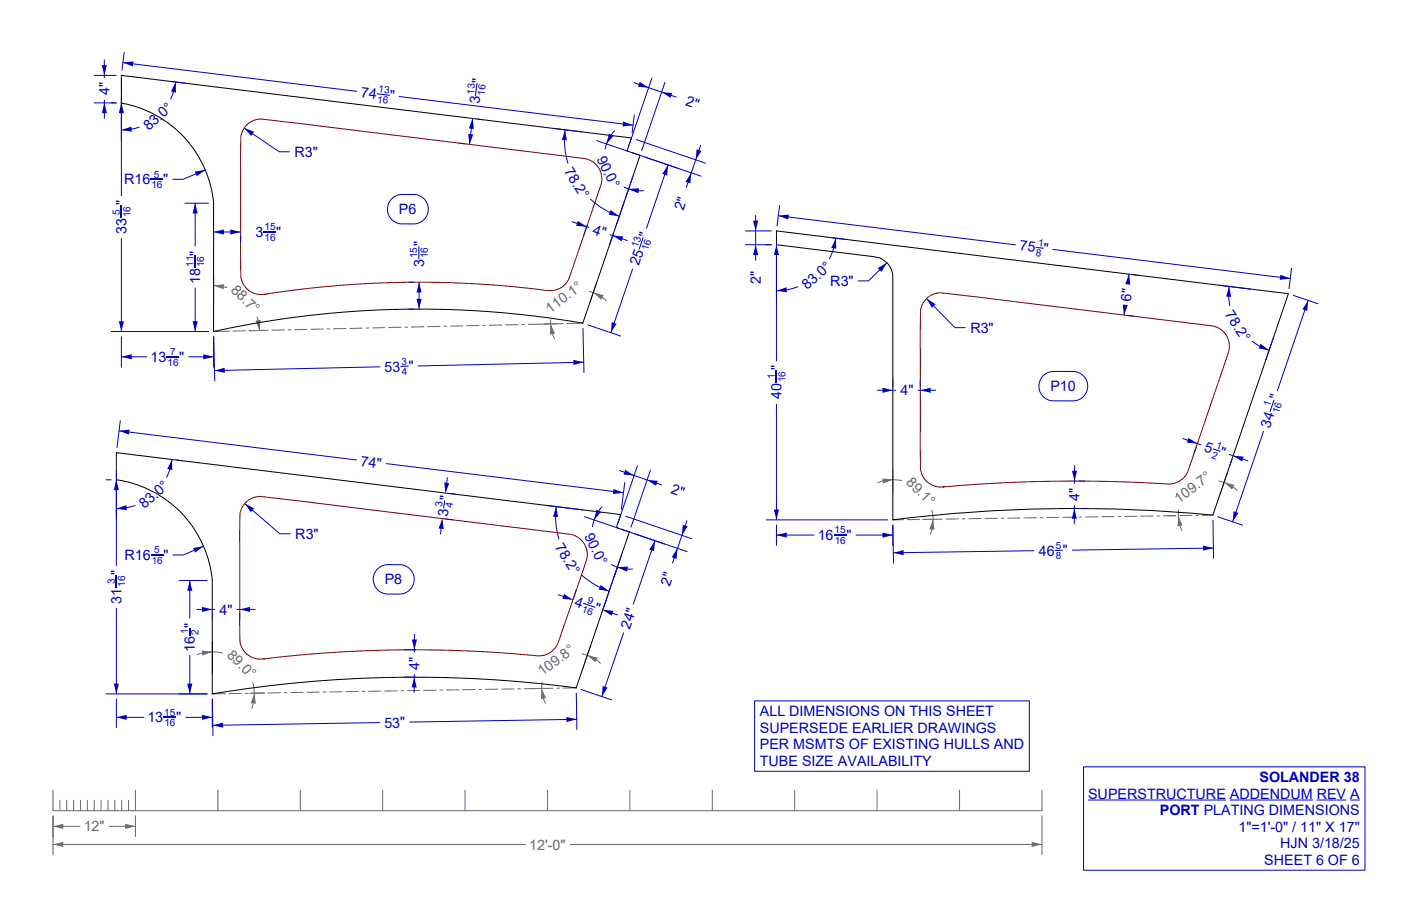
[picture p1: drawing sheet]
<svg xmlns="http://www.w3.org/2000/svg" width="432mm" height="279mm" viewBox="0 0 432 279" stroke-linecap="round" stroke-linejoin="round" font-family="sans-serif">
<!-- layer: Make2D -->
<g fill="none" stroke="#696969" stroke-width=".31">
<path d="M166.7 100h-4M171.7 99.8l-4 .1M173.7 99.8h-1M179.6 99.7l-4.9 .1M70.7 102.1l-4.9 .1M75.7 102l-4 .1M77.7 102h-1M82.7 101.9h-4M87.7 101.7l-4 .1M89.7 101.7h-1M94.7 101.6l-4 .1M99.7 101.5l-4 .1"/>
<path d="M101.7 101.4h-1M106.7 101.3l-4 .1M111.7 101.2l-4 .1M113.7 101.2h-1M118.7 101l-4 .1M123.7 100.9l-4 .1M125.7 100.9h-1M130.7 100.8l-4 .1M135.7 100.7h-4M137.7 100.6h-1M142.7 100.5l-4 .1M147.7 100.4l-4 .1"/>
<path d="M149.7 100.3l-1 .1M154.7 100.2l-4 .1M159.7 100.1l-4 .1M161.7 100.1h-1M297.5 160h-1M302.5 159.9l-4 .1M307.5 159.8l-4 .1M309.5 159.8h-1M314.5 159.7l-4 .1M319.5 159.7h-4M321.5 159.6h-1M326.5 159.6h-4"/>
<path d="M331.5 159.5h-4M333.5 159.5h-1M338.5 159.4h-4M343.5 159.3l-4 .1M345.5 159.3h-1M350.5 159.2l-4 .1M355.5 159.1l-4 .1M357.5 159.1h-1M362.5 159l-4 .1M367.5 159h-4M369.5 158.9h-1M373.8 158.9h-3.3"/>
<path d="M278.5 160.3h-3.3M283.5 160.2l-4 .1M285.5 160.2h-1M290.5 160.1l-4 .1M295.5 160l-4 .1M69.5 213.9l-4.1 .1M74.5 213.8l-4 .1M76.5 213.8h-1M81.5 213.7l-4 .1M86.5 213.6l-4 .1M88.5 213.6h-1M93.5 213.5l-4 .1"/>
<path d="M98.5 213.4l-4 .1M100.5 213.4h-1M105.5 213.3l-4 .1M110.5 213.2l-4 .1M112.5 213.2h-1M117.5 213.1l-4 .1M122.5 213l-4 .1M124.5 213h-1M129.5 212.9l-4 .1M134.5 212.8l-4 .1M136.5 212.8h-1M141.5 212.7l-4 .1"/>
<path d="M146.5 212.6l-4 .1M148.5 212.6h-1M153.5 212.5l-4 .1M158.5 212.4l-4 .1M160.5 212.4h-1M165.5 212.3l-4 .1M170.5 212.2l-4 .1M172.5 212.2h-1M177.6 212.1l-4.1 .1"/>
</g>
<g fill="#696969">
<path d="M78.4 213.8l.5 3.2-1.6-.2z"/>
<path d="M62.2 200.6l3.2 .4-3 1.2z"/>
</g>
<path d="M65.4 197.8v10.1M68.6 201.4a13 13 0 0 0-7.8 .5M77.9 210.5a13 13 0 0 1-.3 7.9M81.6 213.7l-4.7 .1" fill="none" stroke="#696969" stroke-width=".31"/>
<g fill="#696969">
<path d="M377.3 148.8l3.1 .7-.7 1.4z"/>
<path d="M363.2 159l1.3 3-1.6 .3z"/>
</g>
<path d="M362.3 159l-2.3 .1M363.3 157.2a10.7 10.7 0 0 0 1 6.4M375.7 148.4a10.7 10.7 0 0 1 5.6 2.8M378.3 145.8l-2.2 6.5" fill="none" stroke="#696969" stroke-width=".31"/>
<g fill="#696969">
<path d="M287.6 160.1l.4 3.3-1.6-.2z"/>
<path d="M271.9 147.5l3.3 .4-3.1 1.2z"/>
</g>
<path d="M275.2 144.8v7.1M277.9 148.2a12.4 12.4 0 0 0-7.4 .6M287.2 157.3a12.4 12.4 0 0 1-.5 7.5M286.7 160.2h-2.3" fill="none" stroke="#696969" stroke-width=".31"/>
<g fill="#696969">
<path d="M78.8 98.9l1.5-.2-.3 3.2z"/>
<path d="M65.8 88.1l3.3-.4-.2 1.5z"/>
</g>
<path d="M65.8 88.1l4.1 .6M65.8 84.9v9.3M79.3 97.8l.7 4.1M81.2 101.9l-4.4 .1" fill="none" stroke="#696969" stroke-width=".31"/>
<g fill="#696969">
<path d="M181 202.1l3.2 .7-.7 1.4z"/>
<path d="M167 212.3l1.3 3-1.6 .3z"/>
</g>
<path d="M182 199.1l-2.6 7.8M166.8 212.3l-3 .1M167.1 210.5a10.7 10.7 0 0 0 1 6.4M179.4 201.7a10.7 10.7 0 0 1 5.6 2.8" fill="none" stroke="#696969" stroke-width=".31"/>
<g fill="#696969">
<path d="M182.8 90.2l3.2 .8-.7 1.4z"/>
<path d="M169.7 99.9l1.3 3-1.5 .3z"/>
</g>
<path d="M169.7 98.6a10 10 0 0 0 1.2 5.8M172.8 99.8l-6.3 .2M181.6 89.9a10 10 0 0 1 5.2 2.9M183.9 87.2l-2 5.9" fill="none" stroke="#696969" stroke-width=".31"/>
<path d="M37.4 23.2v8.5a34.7 34.7 0 0 1 28.4 31v39.5l10.3-2 9.8-1.7 9.8-1.3 9.9-.9 9.9-.7 9.9-.2h10.7l9.9 .4a294.4 294.4 0 0 1 33.6 3.9l17.7-51.8-4-1.3 1.3-4-157.2-19.4M239.3 71.2l157.8 19.4-23.3 68.3a447.4 447.4 0 0 0-98.6 1.4v-66.4a45.5 45.5 0 0 0-.4-10.6 6.6 6.6 0 0 0-6.3-4.2l-29.2-3.6zM35.9 139.6l155.4 19.1-1.3 4 4 1.4-16.4 48a383.1 383.1 0 0 0-112.2 1.9v-35a34.5 34.5 0 0 0-29.5-31z" fill="none" stroke="#000" stroke-width=".31"/>
<path d="M75.9 38.6a6.7 6.7 0 0 1 4.4-1.9l89.5 10.9a74.8 74.8 0 0 1 11.8 1.7 6.5 6.5 0 0 1 3.2 9.1l-7.6 22.3a19.5 19.5 0 0 1-2.9 6.8 7.2 7.2 0 0 1-7.5 1.9l-10.8-1.2-10.5-.7-10.6-.4h-10.7l-10.7 .3-10.7 .8-10.3 1-10.7 1.5a6.4 6.4 0 0 1-7.6-5.2l.1-43.8a6.7 6.7 0 0 1 1.6-3.1zM285.4 92.2a6.7 6.7 0 0 1 4.4-1.9l83.8 10.2a6.3 6.3 0 0 1 5 8.3l-10.6 31a25.7 25.7 0 0 1-2.7 6.9 7.7 7.7 0 0 1-7.4 2.4l-16.9-.6-16.8-.1-16.7 .6-16.7 1.2a6.4 6.4 0 0 1-7.1-5.4l.1-49.5a6.7 6.7 0 0 1 1.6-3.1zM75.7 155a6.7 6.7 0 0 1 4.3-1.9l85.8 10.4a70.8 70.8 0 0 1 11.3 1.7 6.4 6.4 0 0 1 3.3 8.7l-6.9 19.9a18.3 18.3 0 0 1-2.6 6.3 7.4 7.4 0 0 1-7.5 1.9l-20.1-1.3-20.8-.3-20.8 .9-20.3 1.9a6.4 6.4 0 0 1-7.4-5.3v-39.8a6.7 6.7 0 0 1 1.7-3.1z" fill="none" stroke="#7f0000" stroke-width=".31"/>
<g fill="#0000bf">
<path d="M283.6 120.4l3.2-.8v1.6z"/>
<path d="M272 119.6l3.2 .8-3.2 .8z"/>
</g>
<path d="M275.2 117.2v2.1M283.6 117.2v2.1M321.5 115.9a4.5 4.5 0 0 1 3.2-1.3h6.4a4.5 4.5 0 0 1 4.1 4.7 4.5 4.5 0 0 1-4.5 4.3h-6.4a4.5 4.5 0 0 1-3.8-3 4.5 4.5 0 0 1 1-4.7zM270.4 120.4h5.6M283 120.4h5.4" fill="none" stroke="#0000bf" stroke-width=".31"/>
<path d="M325.1 169.7h2.5" fill="none" stroke="#0000bf" stroke-width=".36"/>
<g fill="#0000bf">
<path d="M275.3 170.5l3.2-.9v1.6z"/>
<path d="M370.8 168.3l3.2 .7-3.2 .8z"/>
</g>
<path d="M275.2 161.9l.2 11.8M318.6 169.8l-43.3 .7M373.8 160.4l.2 11.8M374 169l-43.5 .7" fill="none" stroke="#0000bf" stroke-width=".31"/>
<g fill="#0000bf">
<path d="M378.8 88.3l.7 3.2h-1.6z"/>
<path d="M388.6 106l2.6 2-3.3-.5z"/>
</g>
<path d="M375.7 87.9l9.7 1.2M378.8 88.3a18.4 18.4 0 0 0 .2 6M386 105.3a18.4 18.4 0 0 0 5.2 2.7M392.6 103.8l-2.5 7.2" fill="none" stroke="#0000bf" stroke-width=".31"/>
<g fill="#0000bf">
<path d="M239.3 89.7l3.1-1.1 .1 1.6z"/>
<path d="M257.6 73.5l.1 3.2-1.5-.3z"/>
</g>
<path d="M239.3 74.7v18.1M256.3 73.3l4.5 .5M257.6 73.5a18.5 18.5 0 0 1-1.9 6.3M245.9 88.4a18.5 18.5 0 0 1-6.6 1.3" fill="none" stroke="#0000bf" stroke-width=".31"/>
<g fill="#0000bf">
<path d="M232.1 68h1.6l-.8 3.2z"/>
<path d="M232.9 75.5l.8 3.2h-1.6z"/>
</g>
<path d="M229.7 71.2h8M229.7 75.5h8M232.9 66.4v13.8" fill="none" stroke="#0000bf" stroke-width=".31"/>
<g fill="#0000bf">
<path d="M330.4 145.2h1.6l-.8 3.2z"/>
<path d="M331.1 156.8l.8 3.2h-1.6z"/>
</g>
<path d="M331.1 156v5.6M331.2 143.6v5.4M332.7 156.8h1.6M332.8 148.4h1.5" fill="none" stroke="#0000bf" stroke-width=".31"/>
<g fill="#0000bf">
<path d="M373.9 138.3l2.3 .8-.1 .3-2.3-.8z"/>
<path d="M366.3 135l2.7 1.8-3.2-.3z"/>
<path d="M380.1 140.5l3.2 .3-.5 1.5z"/>
</g>
<path d="M364.5 135.3l5.7 1.9M368.7 137.8l-.7 2M378.9 140.2l5.7 1.9M379.7 141.5l-.7 2.1" fill="none" stroke="#0000bf" stroke-width=".31"/>
<g fill="#0000bf">
<path d="M346 93.9l1.6 .2-1.2 3.1z"/>
<path d="M348 84.5l.4 3.3-1.6-.2z"/>
</g>
<path d="M346.8 94.3l-.4 2.9M347.3 97.3l2.3 .2M348 84.5l-.4 3M348.9 84.7l2.2 .2" fill="none" stroke="#0000bf" stroke-width=".31"/>
<path d="M270.5 82.7l2.9-1.7-1.8 2.8z" fill="#0000bf"/>
<path d="M273.4 81l-5.7 5.6h-3.2" fill="none" stroke="#0000bf" stroke-width=".31"/>
<path d="M256.9 165h4" fill="none" stroke="#0000bf" stroke-width=".33"/>
<g fill="#0000bf">
<path d="M272 164.2l3.2 .8-3.2 .8z"/>
<path d="M239.3 165l3.2-.8v1.6z"/>
</g>
<path d="M239.3 161.9v6.3M239.3 165h11.6M263.9 165h11.3M275.2 161.9v6.3" fill="none" stroke="#0000bf" stroke-width=".31"/>
<path d="M239.3 114.3v3.9" fill="none" stroke="#0000bf" stroke-width=".33"/>
<g fill="#0000bf">
<path d="M239.3 75.5l.8 3.2h-1.6z"/>
<path d="M238.5 157.1h1.6l-.8 3.2z"/>
</g>
<path d="M236.1 75.5h1.6M239.3 75.5v35.8M239.3 124.6v35.7M236.1 160.3h37.5" fill="none" stroke="#0000bf" stroke-width=".31"/>
<g fill="#0000bf">
<path d="M392.5 123.2l.3 .1-1.2 3.8-.3-.1z"/>
<path d="M403.2 92.7l-.3 3.2-1.5-.5z"/>
<path d="M380.2 157.7l1.5 .5-1.8 2.7z"/>
</g>
<path d="M398.6 91.1l7.6 2.6M403.2 92.7l-9.5 27.8M389.4 133l-9.5 27.9M375.3 159.4l7.6 2.6" fill="none" stroke="#0000bf" stroke-width=".31"/>
<g fill="#0000bf">
<path d="M319.2 76.1l2.5 .3-.1 .3-2.4-.3z"/>
<path d="M239.9 66.5l3.2-.4-.2 1.6z"/>
<path d="M394.6 84.7l3.1 1.2-3.3 .4z"/>
</g>
<path d="M239.9 66.5l73.1 9M240.3 63.4l-.8 6.2M324.6 76.9l73.1 9M398.1 82.8l-.8 6.2" fill="none" stroke="#0000bf" stroke-width=".31"/>
<g fill="#0000bf">
<path d="M210.4 161.8l1.5 .6-1.7 2.7z"/>
<path d="M208.8 169.1l-.3 3.3-1.5-.5z"/>
</g>
<path d="M192.8 159.2l20.4 6.9M116.4 175.5a4.5 4.5 0 0 1 3.2-1.4h3.9a4.5 4.5 0 0 1 4.2 4.8 4.5 4.5 0 0 1-4.6 4.3h-3.9a4.5 4.5 0 0 1-3.9-3 4.5 4.5 0 0 1 1.1-4.7zM191.5 163.2l20.3 6.9M211.7 160.6l-4.4 13" fill="none" stroke="#0000bf" stroke-width=".31"/>
<path d="M75.4 155.3l3 1.5-1.1 1.2z" fill="#0000bf"/>
<path d="M75.4 155.3l10.9 9.3h3.1" fill="none" stroke="#0000bf" stroke-width=".31"/>
<path d="M75.3 39.5l3 1.1-.9 1.3z" fill="#0000bf"/>
<path d="M75.3 39.5l10.7 7.3h3.2" fill="none" stroke="#0000bf" stroke-width=".31"/>
<g fill="#0000bf">
<path d="M35.9 156.9l3.1-1.1 .1 1.6z"/>
<path d="M53 141.7l.1 3.3-1.5-.4z"/>
</g>
<path d="M35.9 145.7v14.4M41.6 155.9a17.3 17.3 0 0 1-5.7 1M53 141.7a17.3 17.3 0 0 1-1.6 5.5M54.5 141.9l1.7 .2" fill="none" stroke="#0000bf" stroke-width=".31"/>
<g fill="#0000bf">
<path d="M62.3 187.2l3.1 .7-3.1 .8z"/>
<path d="M73.9 187.9l3.2-.7v1.5z"/>
</g>
<path d="M60.7 187.9h5.4M65.4 188.9v2.2M73.1 187.9h5.6M73.9 188.9v2.2" fill="none" stroke="#0000bf" stroke-width=".31"/>
<path d="M81.2 71.5h4" fill="none" stroke="#0000bf" stroke-width=".33"/>
<g fill="#0000bf">
<path d="M65.8 71.5l3.2-.7v1.5z"/>
<path d="M71 70.8l3.2 .7-3.2 .8z"/>
</g>
<path d="M65.8 72.8v1.9M65.8 71.5h8.4M74.2 72.8v1.9" fill="none" stroke="#0000bf" stroke-width=".31"/>
<path d="M50.3 221.2h4" fill="none" stroke="#0000bf" stroke-width=".33"/>
<g fill="#0000bf">
<path d="M35.9 221.2l3.1-.8v1.6z"/>
<path d="M62.3 220.4l3.1 .8-3.1 .8z"/>
</g>
<path d="M35.9 215.6v8.8M65.4 215.6v8.8M35.9 221.2h8.4M57.2 221.2h8.2" fill="none" stroke="#0000bf" stroke-width=".31"/>
<path d="M58.5 193.6v2.5" fill="none" stroke="#0000bf" stroke-width=".33"/>
<g fill="#0000bf">
<path d="M57.7 210.8h1.6l-.8 3.2z"/>
<path d="M58.5 179l.8 3.2h-1.6z"/>
</g>
<path d="M55.3 179h8.5M58.5 179v11.7M55.3 214h8.5M58.5 202.1v11.9" fill="none" stroke="#0000bf" stroke-width=".31"/>
<path d="M35.9 177.3v4" fill="none" stroke="#0000bf" stroke-width=".33"/>
<g fill="#0000bf">
<path d="M35.9 148l.8 3.1h-1.6z"/>
<path d="M35.1 210.8h1.6l-.8 3.2z"/>
</g>
<path d="M32.7 148h1.6M35.9 148v26.4M35.9 187.6v26.4M32.7 214h31.1" fill="none" stroke="#0000bf" stroke-width=".31"/>
<g fill="#0000bf">
<path d="M171.4 156.2l.6 3.2h-1.6z"/>
<path d="M185.1 180.4l2.7 1.9-3.3-.5z"/>
</g>
<path d="M168.2 155.8l11.4 1.4M171.4 156.2a24.4 24.4 0 0 0 .8 10M179.2 177.3a24.4 24.4 0 0 0 8.6 5M190.3 175l-3.6 10.3" fill="none" stroke="#0000bf" stroke-width=".31"/>
<g fill="#0000bf">
<path d="M192.7 144.9l2.7 1.7-3.2-.2z"/>
<path d="M199.4 148l3.3 .3-.5 1.5z"/>
</g>
<path d="M190.9 145.1l13.1 4.4M196.5 143.6l-6 17.6M200.5 145l-6 17.6" fill="none" stroke="#0000bf" stroke-width=".31"/>
<g fill="#0000bf">
<path d="M136.9 154.3h.3l-.3 2.5h-.3z"/>
<path d="M136.3 159.9l.4 3.3-1.5-.2z"/>
<path d="M136.9 148.8l1.6 .2-1.2 3z"/>
</g>
<path d="M137.9 147.3l-.5 4.1M138.2 152.2l2.3 .2M136.3 160.6l-.5 4.1M137.2 160l2.3 .3" fill="none" stroke="#0000bf" stroke-width=".31"/>
<g fill="#0000bf">
<path d="M126.9 197.2h1.6l-.8 3.2z"/>
<path d="M127.7 208.8l.8 3.2h-1.6z"/>
</g>
<path d="M127.7 195.6v5.5M124.5 208.8h3.6M124.5 200.4h3.7M127.7 208v5.6" fill="none" stroke="#0000bf" stroke-width=".31"/>
<g fill="#0000bf">
<path d="M65.6 223.7l3.1-.9 .1 1.6z"/>
<path d="M174.6 221.1l3.2 .7-3.2 .9z"/>
</g>
<path d="M65.5 215.6l.1 11.3M177.6 213.7l.2 11.3M117 222.8l-51.4 .9M177.8 221.8l-51.5 .9" fill="none" stroke="#0000bf" stroke-width=".31"/>
<g fill="#0000bf">
<path d="M36.7 132.9l3.2-.4-.2 1.5z"/>
<path d="M189.1 150.8l3.1 1.1-3.3 .4z"/>
</g>
<path d="M36.7 132.9l73.1 8.9M37.1 129.7l-1 8.3M119 143l73.2 8.9M192.5 148.8l-1 8.3" fill="none" stroke="#0000bf" stroke-width=".31"/>
<g fill="#0000bf">
<path d="M201.9 166.7l-.3 3.3-1.5-.5z"/>
<path d="M185.7 211.6l1.6 .5-1.8 2.7z"/>
</g>
<path d="M195.5 164.6l9.4 3.2M201.9 166.7l-6.7 19.6M192.2 195.1l-6.7 19.7M179.1 212.6l9.4 3.2" fill="none" stroke="#0000bf" stroke-width=".31"/>
<path d="M51.3 110h4" fill="none" stroke="#0000bf" stroke-width=".33"/>
<g fill="#0000bf">
<path d="M37.4 110l3.2-.8v1.6z"/>
<path d="M62.7 109.2l3.1 .8-3.1 .8z"/>
</g>
<path d="M37.4 103.8v9.4M37.4 110h7.9M58.2 110h7.6M65.8 103.8v9.4" fill="none" stroke="#0000bf" stroke-width=".31"/>
<path d="M46.3 55.3h4" fill="none" stroke="#0000bf" stroke-width=".33"/>
<path d="M60 52.9l3.3-.5-2.6 2z" fill="#0000bf"/>
<path d="M63.3 52.4l-6.9 2.9h-3.2" fill="none" stroke="#0000bf" stroke-width=".31"/>
<path d="M60.2 78.8v4" fill="none" stroke="#0000bf" stroke-width=".33"/>
<g fill="#0000bf">
<path d="M59.4 99.1h1.5l-.7 3.1z"/>
<path d="M60.2 62.7l.7 3.1h-1.5z"/>
</g>
<path d="M57 62.7h7.2M60.2 62.7v13.2M60.2 88.8v13.4M57 102.2h7.2" fill="none" stroke="#0000bf" stroke-width=".31"/>
<g fill="#0000bf">
<path d="M37.4 40.1l3.1-1.1 .1 1.6z"/>
<path d="M54.1 25.3l.1 3.3-1.5-.4z"/>
</g>
<path d="M37.4 30v13.3M42.9 39.2l-2.7 .7-2.8 .2M52.4 25.1l4.9 .6M54.1 25.3l-.5 2.7-1 2.5" fill="none" stroke="#0000bf" stroke-width=".31"/>
<path d="M37.4 63.3v4" fill="none" stroke="#0000bf" stroke-width=".33"/>
<g fill="#0000bf">
<path d="M37.4 31.7l.8 3.2h-1.6z"/>
<path d="M36.6 99.1h1.6l-.8 3.1z"/>
</g>
<path d="M34.2 31.7h1.6M37.4 31.7v28.7M37.4 73.6v28.6M34.2 102.2h30" fill="none" stroke="#0000bf" stroke-width=".31"/>
<g fill="#0000bf">
<path d="M187.7 41.2l1.4 .7-2.2 2.5z"/>
<path d="M193.7 58.3l3.3-.2-.3 1.5z"/>
</g>
<path d="M183.9 43.4l9.5 3.2M189.4 40.4a11 11 0 0 0-2.9 5.6M192.3 57.7a11 11 0 0 0 6.1 1.1M195.1 54.3l-2.4 7" fill="none" stroke="#0000bf" stroke-width=".31"/>
<g fill="#0000bf">
<path d="M174.1 40l.6 3.3-1.5-.1z"/>
<path d="M188.2 64.8l2.7 1.9-3.3-.5z"/>
</g>
<path d="M171 39.6l8.4 1.1M174.1 40a25 25 0 0 0 1 10.4M182 61.4a25 25 0 0 0 8.9 5.3M192.5 61.9l-2.7 7.8" fill="none" stroke="#0000bf" stroke-width=".31"/>
<g fill="#0000bf">
<path d="M197.2 25.3l2.7 1.7-3.2-.2z"/>
<path d="M203.9 28.4l3.3 .3-.5 1.5z"/>
</g>
<path d="M195.4 25.5l13 4.4M200.9 24l-7.1 21.1M204.9 25.4l-7.1 21" fill="none" stroke="#0000bf" stroke-width=".31"/>
<g fill="#0000bf">
<path d="M178.1 68.1l2.7 1.8-3.2-.3z"/>
<path d="M188.8 72.7l3.3 .2-.5 1.5z"/>
</g>
<path d="M176.3 68.4l5.2 1.7M181.1 69.3l-1.3 3.6M188 72.4l5.3 1.8M189.1 72l-1.3 3.7" fill="none" stroke="#0000bf" stroke-width=".31"/>
<g fill="#0000bf">
<path d="M146.8 25.6l.4 .1-.5 3.9-.3-.1z"/>
<path d="M144.3 41.3l1.6 .2-1.2 3z"/>
<path d="M145.7 36.5l.4 3.3-1.6-.2z"/>
</g>
<path d="M145.7 36.5l-1 8M147.2 36.7l1.6 .2M141.5 44.1l1.6 .2" fill="none" stroke="#0000bf" stroke-width=".31"/>
<g fill="#0000bf">
<path d="M31.4 20.1h1.6l-.8 3.2z"/>
<path d="M32.2 31.7l.8 3.2h-1.6z"/>
</g>
<path d="M32.2 18.5v5.4M32.2 30.9v5.6M35.8 23.2l-6.8 .1M35.8 31.7h-6.8" fill="none" stroke="#0000bf" stroke-width=".31"/>
<path d="M123.4 113h2.5" fill="none" stroke="#0000bf" stroke-width=".38"/>
<g fill="#0000bf">
<path d="M66.1 114.3l3.2-.9v1.6z"/>
<path d="M176.7 111l3.2 .7-3.1 .9z"/>
</g>
<path d="M65.9 103.8l.3 13.7M117.1 113.1l-51 1.2M179.7 101.2l.3 13.7M179.9 111.7l-51 1.2" fill="none" stroke="#0000bf" stroke-width=".31"/>
<g fill="#0000bf">
<path d="M198.1 73.1l.3 .1-1.3 3.8-.3-.1z"/>
<path d="M205.9 50.9l-.3 3.2-1.5-.5z"/>
<path d="M188.5 99.3l1.5 .6-1.7 2.7z"/>
</g>
<path d="M198.8 48.4l10.1 3.5M205.9 50.9l-6.7 19.5M195 83l-6.7 19.6M181.1 100.2l10.2 3.4" fill="none" stroke="#0000bf" stroke-width=".31"/>
<g fill="#0000bf">
<path d="M116.2 28.8l3.9 .4v.4l-3.9-.5z"/>
<path d="M37.9 19.3l3.2-.4-.2 1.6z"/>
<path d="M192.1 37.4l3 1.2-3.2 .4z"/>
</g>
<path d="M37.9 19.3l72.1 8.9M38.3 16.2l-.7 5.5M123 29.8l72.1 8.8M195.5 35.5l-.7 5.5M120.7 61.3a4.5 4.5 0 0 1 3.3-1.3h3.9a4.5 4.5 0 0 1 4.1 4.7 4.5 4.5 0 0 1-4.5 4.4l-3.9-.1a4.5 4.5 0 0 1-3.9-2.9 4.5 4.5 0 0 1 1-4.8z" fill="none" stroke="#0000bf" stroke-width=".31"/>
<g fill="#0000bf">
<path d="M214.7 46l1.5 .5-1.8 2.8z"/>
<path d="M213.1 53.3l-.3 3.3-1.5-.5z"/>
</g>
<path d="M194.8 47.1l21.3 7.2M196.1 43.1l21.3 7.2M216 44.8l-4.5 13" fill="none" stroke="#0000bf" stroke-width=".31"/>
<path d="M285.6 92.1l2.7 1.7-1.1 1.1z" fill="#0000bf"/>
<path d="M285.6 92.1l8.7 8.9h3.2" fill="none" stroke="#0000bf" stroke-width=".31"/>
<g fill="#0000bf">
<path d="M179.8 185.9l3.7 1.2-.1 .4-3.7-1.3z"/>
<path d="M173.8 183.2l2.8 1.8-3.3-.3z"/>
<path d="M185.8 188.1l3.2 .3-.5 1.5z"/>
</g>
<path d="M172.1 183.4l3.9 1.3M177.6 182l-1 2.9M186.3 188.3l4 1.3M186.8 185.1l-1 2.9" fill="none" stroke="#0000bf" stroke-width=".31"/>
<g fill="#0000bf">
<path d="M183.8 157.2l1.5 .7-2.2 2.5z"/>
<path d="M190.3 174.9l3.2-.2-.3 1.6z"/>
</g>
<path d="M180.1 159.3l10.9 3.7M185.5 156.3a11.5 11.5 0 0 0-2.9 6.1M188.4 174.1a11.5 11.5 0 0 0 6.6 1.4M191.7 170.9l-2.5 7" fill="none" stroke="#0000bf" stroke-width=".31"/>
<path d="M46.4 171.1h4" fill="none" stroke="#0000bf" stroke-width=".33"/>
<path d="M59.5 169l3.2-.5-2.6 1.9z" fill="#0000bf"/>
<path d="M62.7 168.5l-6.2 2.6h-3.2" fill="none" stroke="#0000bf" stroke-width=".31"/>
<path d="M129.1 76v4" fill="none" stroke="#0000bf" stroke-width=".33"/>
<g fill="#0000bf">
<path d="M129.2 87l.8 3.2h-1.6z"/>
<path d="M128.4 92.2h1.6l-.8 3.1z"/>
</g>
<path d="M127.6 87h-1.6M127.6 95.3h-1.6M129.2 87v8.3" fill="none" stroke="#0000bf" stroke-width=".31"/>
<g fill="none" stroke="#696969" stroke-width=".31">
<path d="M16.3 243.7v6.3h304.8v-6.3M18.5 246.8v3.2M20.6 246.8v3.2M22.7 246.8v3.2M24.8 246.8v3.2M26.9 246.8v3.2M29 246.8v3.2M31.2 246.8v3.2M33.3 246.8v3.2M35.4 246.8v3.2M37.5 246.8v3.2M39.6 246.8v3.2"/>
<path d="M41.7 243.7v6.3M67.1 243.7v6.3M92.5 243.7v6.3M117.9 243.7v6.3M143.3 243.7v6.3M168.7 243.7v6.3M194.1 243.7v6.3M219.5 243.7v6.3M244.9 243.7v6.3M270.3 243.7v6.3M295.7 243.7v6.3"/>
</g>
<g fill="#696969">
<path d="M16.3 254.8l3.2-.8v1.6z"/>
<path d="M38.6 254l3.1 .8-3.1 .8z"/>
</g>
<path d="M16.3 251.6v6.4M16.3 254.8h8.4M33.7 254.8h8M41.7 251.6v6.4" fill="none" stroke="#696969" stroke-width=".31"/>
<g fill="#696969">
<path d="M16.3 260.4l3.2-.8v1.6z"/>
<path d="M318 259.6l3.1 .8-3.1 .8z"/>
</g>
<path d="M16.3 251.6v12M321.1 251.6v12M16.3 260.4h145.7M175.7 260.4h145.4" fill="none" stroke="#696969" stroke-width=".31"/>
<path d="M232.6 216.1h84.6v21.8h-84.6zM334 236.5h86.7v31.9h-86.7zM335.4 246.7h42.4M379.1 246.7h25.5M405.8 246.7h9.1M416.1 246.7h3" fill="none" stroke="#0000bf" stroke-width=".31"/>
<g font-size="4.4" fill="#0000bf">
<text x="33.8" y="29.3" transform="rotate(-90 33.8 29.3)">4&quot;</text>
<text x="111.1" y="29.9" transform="rotate(7 111.1 29.9)">74</text>
<text x="148.6" y="25.8" transform="rotate(-83 148.6 25.8)">&quot;</text>
<text x="119.9" y="31" transform="rotate(7 119.9 31)">&quot;</text>
<text x="147.8" y="32.2" transform="rotate(-83 147.8 32.2)">3</text>
<text x="211.1" y="32.5" transform="rotate(19 211.1 32.5)">2&quot;</text>
<text x="45.8" y="40.4" transform="rotate(-42 45.8 40.4)">83.0°</text>
<text x="90.8" y="48.4">R3&quot;</text>
<text x="173.7" y="52.9" transform="rotate(58 173.7 52.9)">78.2°</text>
<text x="183.8" y="48.9" transform="rotate(64 183.8 48.9)">90.0°</text>
<text x="38.2" y="56.9">R16</text>
<text x="50.3" y="56.9">&quot;</text>
<text x="39" y="63.3" transform="rotate(-90 39 63.3)">&quot;</text>
<text x="210.7" y="65.2" transform="rotate(-71 210.7 65.2)">2&quot;</text>
<text x="122.9" y="66.1">P6</text>
<text x="39" y="72.2" transform="rotate(-90 39 72.2)">33</text>
<text x="78.7" y="73.1">3</text>
<text x="85.2" y="73.1">&quot;</text>
<text x="130.7" y="76" transform="rotate(-90 130.7 76)">&quot;</text>
<text x="182.4" y="72.1" transform="rotate(19 182.4 72.1)">4&quot;</text>
<text x="199.7" y="73.7" transform="rotate(-71 199.7 73.7)">&quot;</text>
<text x="314.2" y="77.3" transform="rotate(7 314.2 77.3)">75 &quot;</text>
<text x="61.7" y="78.8" transform="rotate(-90 61.7 78.8)">&quot;</text>
<text x="130.7" y="82.4" transform="rotate(-90 130.7 82.4)">3</text>
<text x="196.9" y="82.1" transform="rotate(-71 196.9 82.1)">25</text>
<text x="61.7" y="87.7" transform="rotate(-90 61.7 87.7)">18</text>
<text x="234.5" y="87.6" transform="rotate(-90 234.5 87.6)">2&quot;</text>
<text x="248.8" y="89.6" transform="rotate(-42 248.8 89.6)">83.0°</text>
<text x="255.9" y="88.2">R3&quot;</text>
<text x="348.5" y="93" transform="rotate(-83 348.5 93)">6&quot;</text>
<text x="377.4" y="96.9" transform="rotate(58 377.4 96.9)">78.2°</text>
<text x="299.1" y="102.6">R3&quot;</text>
<text x="46.4" y="111.6">13</text>
<text x="55.3" y="111.6">&quot;</text>
<text x="118.5" y="114.7" transform="rotate(-1 118.5 114.7)">53 &quot;</text>
<text x="240.9" y="114.3" transform="rotate(-90 240.9 114.3)">&quot;</text>
<text x="240.9" y="123.1" transform="rotate(-90 240.9 123.1)">40</text>
<text x="277.6" y="121.9">4&quot;</text>
<text x="323.7" y="120.6">P10</text>
<text x="394.2" y="123.8" transform="rotate(-71 394.2 123.8)">&quot;</text>
<text x="391.3" y="132.2" transform="rotate(-71 391.3 132.2)">34</text>
<text x="111" y="143.6" transform="rotate(7 111 143.6)">74&quot;</text>
<text x="371" y="139.1" transform="rotate(19 371 139.1)">5 &quot;</text>
<text x="206.6" y="152.1" transform="rotate(19 206.6 152.1)">2&quot;</text>
<text x="332.7" y="154.4" transform="rotate(-90 332.7 154.4)">4&quot;</text>
<text x="44.6" y="157.1" transform="rotate(-42 44.6 157.1)">83.0°</text>
<text x="138" y="159.4" transform="rotate(-83 138 159.4)">3 &quot;</text>
<text x="91" y="166.2">R3&quot;</text>
<text x="180" y="165.3" transform="rotate(64 180 165.3)">90.0°</text>
<text x="252" y="166.6">16</text>
<text x="260.9" y="166.6">&quot;</text>
<text x="38.3" y="172.7">R16</text>
<text x="50.4" y="172.7">&quot;</text>
<text x="170.9" y="168.7" transform="rotate(58 170.9 168.7)">78.2°</text>
<text x="320.2" y="171.4" transform="rotate(-1 320.2 171.4)">46 &quot;</text>
<text x="37.5" y="177.3" transform="rotate(-90 37.5 177.3)">&quot;</text>
<text x="118.6" y="180.2">P8</text>
<text x="206.4" y="181" transform="rotate(-71 206.4 181)">2&quot;</text>
<text x="37.5" y="186.2" transform="rotate(-90 37.5 186.2)">31</text>
<text x="67.6" y="189.5">4&quot;</text>
<text x="176.9" y="186.7" transform="rotate(19 176.9 186.7)">4</text>
<text x="183" y="188.8" transform="rotate(19 183 188.8)">&quot;</text>
<text x="194.2" y="194.3" transform="rotate(-71 194.2 194.3)">24&quot;</text>
<text x="60.1" y="201" transform="rotate(-90 60.1 201)">16 &quot;</text>
<text x="129.3" y="206.5" transform="rotate(-90 129.3 206.5)">4&quot;</text>
<text x="234.2" y="221">ALL DIMENSIONS ON THIS SHEET</text>
<text x="45.4" y="222.8">13</text>
<text x="54.3" y="222.8">&quot;</text>
<text x="118.5" y="224.4" transform="rotate(-1 118.5 224.4)">53&quot;</text>
<text x="234.2" y="226">SUPERSEDE EARLIER DRAWINGS</text>
<text x="234.2" y="231.1">PER MSMTS OF EXISTING HULLS AND</text>
<text x="234.2" y="236.2">TUBE SIZE AVAILABILITY</text>
<text x="388.2" y="241.3">SOLANDER 38</text>
<text x="335.4" y="246.4">SUPERSTRUCTURE ADDENDUM REV A</text>
<text x="357.5" y="251.5">PORT PLATING DIMENSIONS</text>
<text x="381.7" y="256.5">1&quot;=1'-0&quot; / 11&quot; X 17&quot;</text>
<text x="394.6" y="261.6">HJN 3/18/25</text>
<text x="389.7" y="266.7">SHEET 6 OF 6</text>
</g>
<g font-size="4.4" fill="#696969">
<text x="70.9" y="89.6" transform="rotate(44 70.9 89.6)">88.7°</text>
<text x="169.5" y="96.7" transform="rotate(-36 169.5 96.7)">110.1°</text>
<text x="279.1" y="149" transform="rotate(45 279.1 149)">89.1°</text>
<text x="363.3" y="155.3" transform="rotate(-36 363.3 155.3)">109.7°</text>
<text x="69.7" y="202.2" transform="rotate(45 69.7 202.2)">89.0°</text>
<text x="167.1" y="208.6" transform="rotate(-36 167.1 208.6)">109.8°</text>
<text x="25.8" y="256.4">12&quot;</text>
<text x="163.1" y="262">12'-0&quot;</text>
</g>
<g font-size="3.1" fill="#0000bf">
<text x="116.6" y="28.5" transform="rotate(7 116.6 28.5)">13</text>
<text x="146.1" y="29.2" transform="rotate(-83 146.1 29.2)">13</text>
<text x="149.3" y="29.6" transform="rotate(-83 149.3 29.6)">16</text>
<text x="116.2" y="31.7" transform="rotate(7 116.2 31.7)">16</text>
<text x="46.7" y="58.1">16</text>
<text x="47.4" y="54.8">5</text>
<text x="36.9" y="66.2" transform="rotate(-90 36.9 66.2)">5</text>
<text x="40.2" y="67" transform="rotate(-90 40.2 67)">16</text>
<text x="81.5" y="71.1">15</text>
<text x="81.5" y="74.3">16</text>
<text x="196.6" y="76.5" transform="rotate(-71 196.6 76.5)">13</text>
<text x="199.7" y="77.5" transform="rotate(-71 199.7 77.5)">16</text>
<text x="319.9" y="75.9" transform="rotate(7 319.9 75.9)">1</text>
<text x="59.7" y="82.2" transform="rotate(-90 59.7 82.2)">11</text>
<text x="62.9" y="82.4" transform="rotate(-90 62.9 82.4)">16</text>
<text x="128.6" y="79.6" transform="rotate(-90 128.6 79.6)">15</text>
<text x="131.9" y="79.6" transform="rotate(-90 131.9 79.6)">16</text>
<text x="319.2" y="79.1" transform="rotate(7 319.2 79.1)">8</text>
<text x="51.6" y="112.8">16</text>
<text x="52.4" y="109.5">7</text>
<text x="123.8" y="112.5" transform="rotate(-1 123.8 112.5)">3</text>
<text x="123.8" y="115.7" transform="rotate(-1 123.8 115.7)">4</text>
<text x="238.8" y="116.8" transform="rotate(-90 238.8 116.8)">1</text>
<text x="242.1" y="117.9" transform="rotate(-90 242.1 117.9)">16</text>
<text x="391.4" y="125.6" transform="rotate(-71 391.4 125.6)">1</text>
<text x="394.1" y="127.6" transform="rotate(-71 394.1 127.6)">16</text>
<text x="373.2" y="141.1" transform="rotate(19 373.2 141.1)">2</text>
<text x="374.6" y="138.2" transform="rotate(19 374.6 138.2)">1</text>
<text x="136.3" y="156.4" transform="rotate(-83 136.3 156.4)">3</text>
<text x="139.5" y="156.8" transform="rotate(-83 139.5 156.8)">4</text>
<text x="257.2" y="164.5">15</text>
<text x="257.3" y="167.8">16</text>
<text x="46.8" y="173.9">16</text>
<text x="47.5" y="170.7">5</text>
<text x="325.4" y="169.2" transform="rotate(-1 325.4 169.2)">5</text>
<text x="325.5" y="172.5" transform="rotate(-1 325.5 172.5)">8</text>
<text x="35.4" y="180.2" transform="rotate(-90 35.4 180.2)">3</text>
<text x="38.6" y="181" transform="rotate(-90 38.6 181)">16</text>
<text x="180.9" y="185.9" transform="rotate(19 180.9 185.9)">9</text>
<text x="179.1" y="188.7" transform="rotate(19 179.1 188.7)">16</text>
<text x="58" y="195.4" transform="rotate(-90 58 195.4)">1</text>
<text x="61.2" y="195.7" transform="rotate(-90 61.2 195.7)">2</text>
<text x="50.6" y="220.7">15</text>
<text x="50.7" y="224">16</text>
</g>
</svg>
